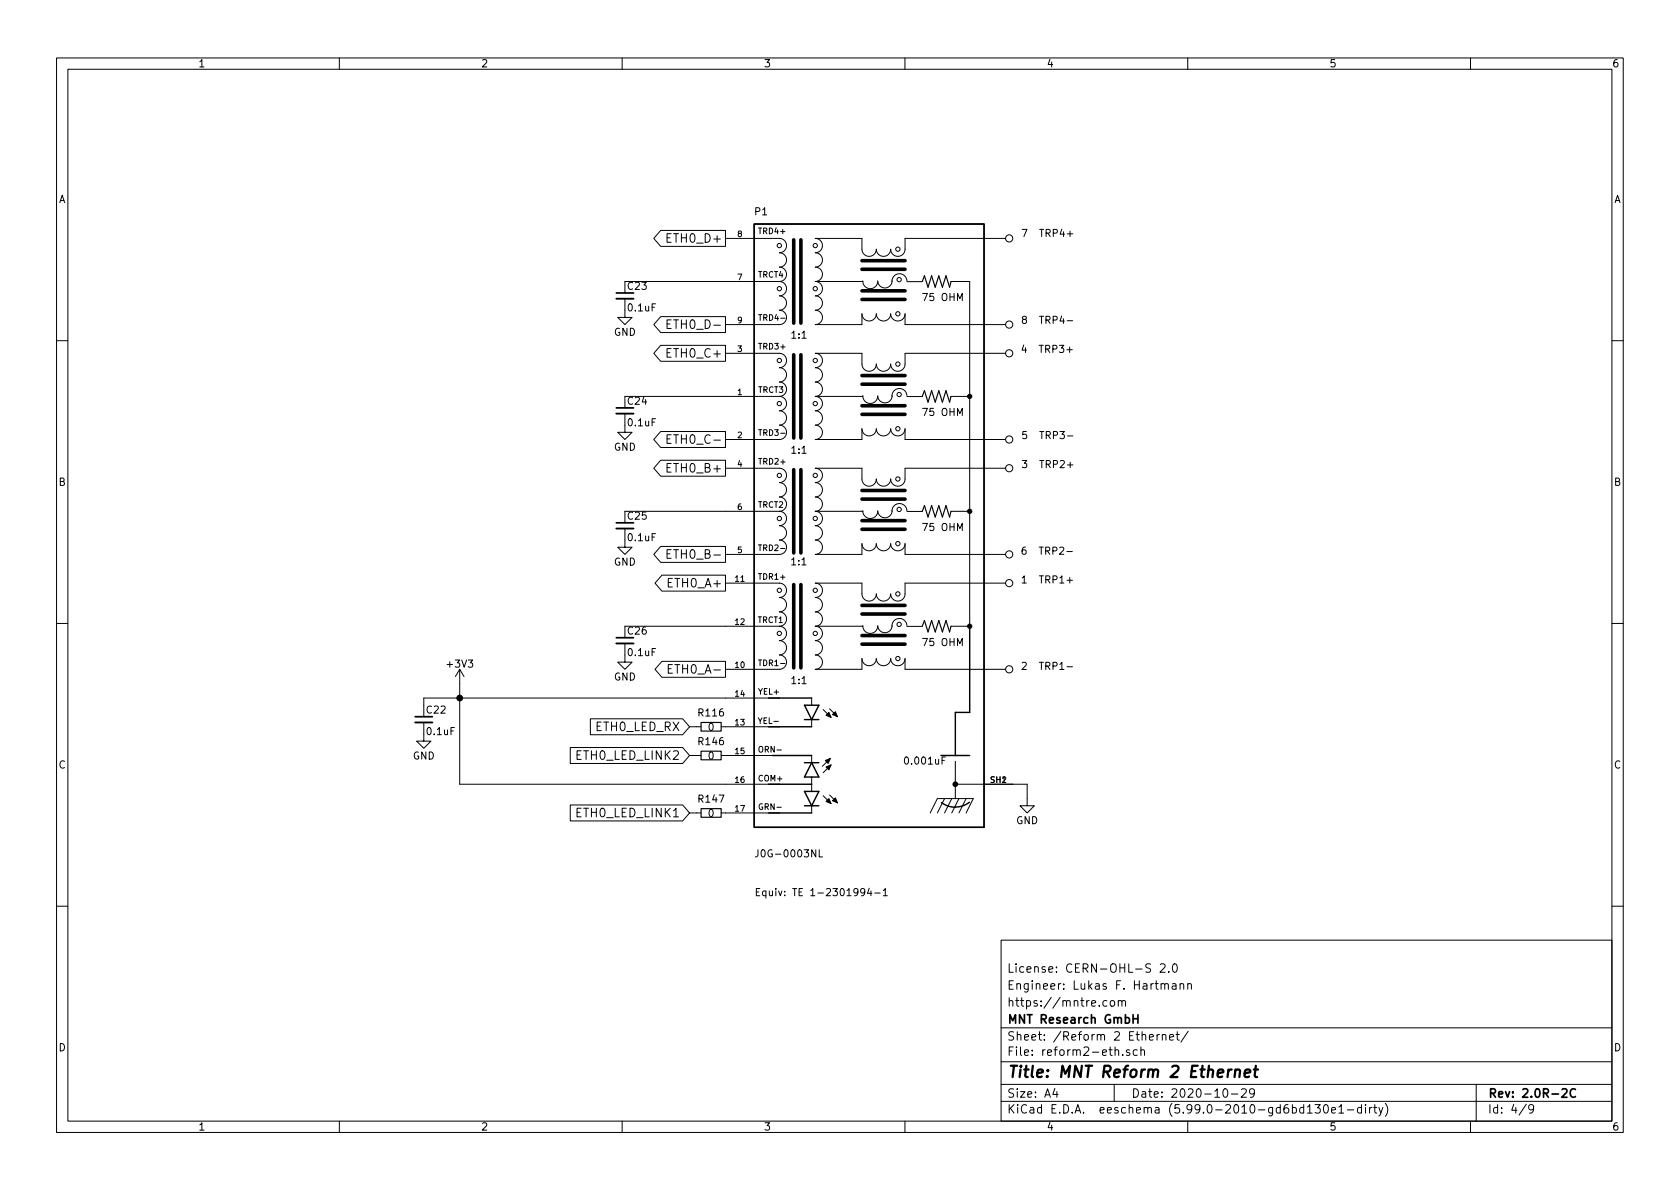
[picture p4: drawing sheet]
<svg xmlns="http://www.w3.org/2000/svg" width="297mm" height="210mm" viewBox="0 0 297 210" stroke-linecap="round" stroke-linejoin="round" font-family="sans-serif">
<g fill="none" stroke="#000" stroke-width=".18">
<path d="M10 10.2h277v190.1h-277zM12 12.2h273v186.1h-273zM60 10.2v2M110 10.2v2M160 10.2v2M210 10.2v2M260 10.2v2M110.5 52.8v3.3h1.3l-1.3 1.3-1.3-1.3h1.3M116.8 40.7h11.5v2.9h-11.5l-1.2-1.4zM116.8 56h11.5v2.8h-11.5l-1.2-1.4zM117.9 57.3h.5M118.7 56.6h-.8v1.5h.8"/>
<path d="M128.3 42.2h9.5a1.27 1.27 0 0 1 1.3 1.2 1.27 1.27 0 0 1-1.3 1.3 1.27 1.27 0 0 1 1.3 1.3 1.27 1.27 0 0 1-1.3 1.2 1.27 1.27 0 0 1 1.3 1.3 1.27 1.27 0 0 1-1.3 1.3M137.8 49.8h-27.3v2M137.8 49.8a1.27 1.27 0 0 1 1.3 1.2 1.27 1.27 0 0 1-1.3 1.3 1.27 1.27 0 0 1 1.3 1.3 1.27 1.27 0 0 1-1.3 1.3 1.27 1.27 0 0 1 1.3 1.2 1.27 1.27 0 0 1-1.3 1.3h-9.5M144.1 49.8h8.5M144.1 49.8a1.27 1.27 0 0 1 1.3 1.2 1.27 1.27 0 0 1-1.3 1.3 1.27 1.27 0 0 1 1.3 1.3 1.27 1.27 0 0 1-1.3 1.3 1.27 1.27 0 0 1 1.3 1.2 1.27 1.27 0 0 1-1.3 1.3h8.3v-1.9M152.4 55.5a1.27 1.27 0 0 0 1.3 1.3 1.27 1.27 0 0 0 1.2-1.3 1.27 1.27 0 0 0 1.3 1.3 1.27 1.27 0 0 0 1.3-1.3 1.27 1.27 0 0 0 1.2 1.3 1.27 1.27 0 0 0 1.3-1.3M152.6 49.7a1.32 1.32 0 0 0 1.2 1.3 1.32 1.32 0 0 0 1.4-1.2M155.2 49.7a1.27 1.27 0 0 0 1.3 1.2 1.27 1.27 0 0 0 1.2-1.2M160 55.5v1.9h17.8M160.3 49.7a1.32 1.32 0 0 0-1.3-1.3 1.32 1.32 0 0 0-1.3 1.4M160.4 49.8h2.7M168.1 49.8h3.3v60.9h-3.3"/>
<path d="M177.8 42.2h-17.8v1.9a1.27 1.27 0 0 1-1.3 1.2 1.27 1.27 0 0 1-1.2-1.2 1.27 1.27 0 0 1-1.3 1.2 1.27 1.27 0 0 1-1.3-1.2 1.27 1.27 0 0 1-1.2 1.2 1.27 1.27 0 0 1-1.3-1.2v-1.9h-8.3a1.27 1.27 0 0 1 1.3 1.2 1.27 1.27 0 0 1-1.3 1.3 1.27 1.27 0 0 1 1.3 1.3 1.27 1.27 0 0 1-1.3 1.2 1.27 1.27 0 0 1 1.3 1.3 1.27 1.27 0 0 1-1.3 1.3M180.7 40.6h.9l-.6 1.2M181 56.5l-.2-.3v-.1l.2-.2 .4 .1 .1 .2-.1 .2-.5 .1-.1 .2v.3l.2 .2 .4-.1 .1-.1-.1-.4-.2-.1M188.7 56.7h1M188.7 41.3h1M10 60.2h2M110.5 73.1v3.3h1.3l-1.3 1.3-1.3-1.3h1.3M116.8 61.1h11.5v2.8h-11.5l-1.2-1.4zM116.8 76.3h11.5v2.8h-11.5l-1.2-1.4zM117.9 77.6h.5M118.7 76.9h-.8v1.5h.8M128.3 62.5h9.5a1.27 1.27 0 0 1 1.3 1.2 1.27 1.27 0 0 1-1.3 1.3 1.27 1.27 0 0 1 1.3 1.3 1.27 1.27 0 0 1-1.3 1.3 1.27 1.27 0 0 1 1.3 1.2 1.27 1.27 0 0 1-1.3 1.3"/>
<path d="M137.8 70.1h-27.3v2M137.8 70.1a1.27 1.27 0 0 1 1.3 1.3 1.27 1.27 0 0 1-1.3 1.2 1.27 1.27 0 0 1 1.3 1.3 1.27 1.27 0 0 1-1.3 1.3 1.27 1.27 0 0 1 1.3 1.2 1.27 1.27 0 0 1-1.3 1.3h-9.5M144.1 70.1h8.5M144.1 70.1a1.27 1.27 0 0 1 1.3 1.3 1.27 1.27 0 0 1-1.3 1.2 1.27 1.27 0 0 1 1.3 1.3 1.27 1.27 0 0 1-1.3 1.3 1.27 1.27 0 0 1 1.3 1.2 1.27 1.27 0 0 1-1.3 1.3h8.3v-1.9a1.27 1.27 0 0 0 1.3 1.3 1.27 1.27 0 0 0 1.2-1.3 1.27 1.27 0 0 0 1.3 1.3 1.27 1.27 0 0 0 1.3-1.3 1.27 1.27 0 0 0 1.2 1.3 1.27 1.27 0 0 0 1.3-1.3v1.9h17.8M152.6 70a1.32 1.32 0 0 0 1.2 1.3 1.32 1.32 0 0 0 1.4-1.2M155.2 70a1.27 1.27 0 0 0 1.3 1.2 1.27 1.27 0 0 0 1.2-1.2M160.3 70a1.32 1.32 0 0 0-1.3-1.3 1.32 1.32 0 0 0-1.3 1.4M160.4 70.1h2.7M168.1 70.1h3.3M177.8 62.5h-17.8v1.9a1.27 1.27 0 0 1-1.3 1.3 1.27 1.27 0 0 1-1.2-1.3 1.27 1.27 0 0 1-1.3 1.3 1.27 1.27 0 0 1-1.3-1.3 1.27 1.27 0 0 1-1.2 1.3 1.27 1.27 0 0 1-1.3-1.3v-1.9h-8.3a1.27 1.27 0 0 1 1.3 1.2 1.27 1.27 0 0 1-1.3 1.3 1.27 1.27 0 0 1 1.3 1.3 1.27 1.27 0 0 1-1.3 1.3 1.27 1.27 0 0 1 1.3 1.2 1.27 1.27 0 0 1-1.3 1.3M181 61l-.3 .9h.8M181.5 76.3h-.6l-.1 .6 .2-.1h.4l.1 .2v.4l-.2 .2-.5-.2"/>
<path d="M188.6 61.8h1M188.7 77.1h1M285 60.2h2M110.5 93.5v3.3h1.3l-1.3 1.2-1.3-1.2h1.3M116.8 81.4h11.5v2.8h-11.5l-1.2-1.4zM116.8 96.6h11.5v2.8h-11.5l-1.2-1.4zM117.9 97.9h.5M118.7 97.2h-.8v1.5h.8M128.3 82.8h9.5a1.27 1.27 0 0 1 1.3 1.3 1.27 1.27 0 0 1-1.3 1.2 1.27 1.27 0 0 1 1.3 1.3 1.27 1.27 0 0 1-1.3 1.3 1.27 1.27 0 0 1 1.3 1.2 1.27 1.27 0 0 1-1.3 1.3M137.8 90.4h-27.3v2.1M137.8 90.4a1.27 1.27 0 0 1 1.3 1.3 1.27 1.27 0 0 1-1.3 1.3 1.27 1.27 0 0 1 1.3 1.2 1.27 1.27 0 0 1-1.3 1.3 1.27 1.27 0 0 1 1.3 1.3 1.27 1.27 0 0 1-1.3 1.2h-9.5M144.1 90.4h8.5"/>
<path d="M144.1 90.4a1.27 1.27 0 0 1 1.3 1.3 1.27 1.27 0 0 1-1.3 1.3 1.27 1.27 0 0 1 1.3 1.2 1.27 1.27 0 0 1-1.3 1.3 1.27 1.27 0 0 1 1.3 1.3 1.27 1.27 0 0 1-1.3 1.2h8.3v-1.9a1.27 1.27 0 0 0 1.3 1.3 1.27 1.27 0 0 0 1.2-1.3 1.27 1.27 0 0 0 1.3 1.3 1.27 1.27 0 0 0 1.3-1.3 1.27 1.27 0 0 0 1.2 1.3 1.27 1.27 0 0 0 1.3-1.3v1.9h17.8M152.6 90.3a1.32 1.32 0 0 0 1.2 1.4 1.32 1.32 0 0 0 1.4-1.3M155.2 90.3a1.27 1.27 0 0 0 1.3 1.3 1.27 1.27 0 0 0 1.2-1.3M160.3 90.3a1.32 1.32 0 0 0-1.3-1.3 1.32 1.32 0 0 0-1.3 1.4M160.4 90.4h2.7M168.1 90.4h3.3M177.8 82.8h-17.8v1.9a1.27 1.27 0 0 1-1.3 1.3 1.27 1.27 0 0 1-1.2-1.3 1.27 1.27 0 0 1-1.3 1.3 1.27 1.27 0 0 1-1.3-1.3 1.27 1.27 0 0 1-1.2 1.3 1.27 1.27 0 0 1-1.3-1.3v-1.9h-8.3a1.27 1.27 0 0 1 1.3 1.3 1.27 1.27 0 0 1-1.3 1.2 1.27 1.27 0 0 1 1.3 1.3 1.27 1.27 0 0 1-1.3 1.3 1.27 1.27 0 0 1 1.3 1.2 1.27 1.27 0 0 1-1.3 1.3M180.8 81.4h.7l-.4 .5 .4 .1v.6l-.2 .1-.5-.1M181.3 96.7l-.3 .1a.86 .86 0 0 0 0 1.2l.4-.1v-.4l-.2-.3-.4 .1-.1 .2M188.6 97.5h1M188.7 82.2h1M10 110.2h2"/>
<path d="M81.3 118.4l-.8 1.2M81.3 118.4v20.3h56.5M81.3 118.4l.7 1.2M110.5 113.8v3.3h1.3l-1.3 1.3-1.3-1.3h1.3M117 101.7h11.3v2.8h-11.3l-1.2-1.4zM117 116.9h11.3v2.9h-11.3l-1.2-1.4zM118.2 118.2h.5M118.9 117.5h-.7v1.5h.7M128.3 103.1h9.5a1.27 1.27 0 0 1 1.3 1.3 1.27 1.27 0 0 1-1.3 1.3 1.27 1.27 0 0 1 1.3 1.2 1.27 1.27 0 0 1-1.3 1.3 1.27 1.27 0 0 1 1.3 1.3 1.27 1.27 0 0 1-1.3 1.2M137.8 110.7h-27.3v2.1M137.8 110.7a1.27 1.27 0 0 1 1.3 1.3 1.27 1.27 0 0 1-1.3 1.3 1.27 1.27 0 0 1 1.3 1.2 1.27 1.27 0 0 1-1.3 1.3 1.27 1.27 0 0 1 1.3 1.3 1.27 1.27 0 0 1-1.3 1.3h-9.5M144.1 110.7h8.5"/>
<path d="M144.1 110.7a1.27 1.27 0 0 1 1.3 1.3 1.27 1.27 0 0 1-1.3 1.3 1.27 1.27 0 0 1 1.3 1.2 1.27 1.27 0 0 1-1.3 1.3 1.27 1.27 0 0 1 1.3 1.3 1.27 1.27 0 0 1-1.3 1.3h8.3v-1.9a1.27 1.27 0 0 0 1.3 1.2 1.27 1.27 0 0 0 1.2-1.2 1.27 1.27 0 0 0 1.3 1.2 1.27 1.27 0 0 0 1.3-1.2 1.27 1.27 0 0 0 1.2 1.2 1.27 1.27 0 0 0 1.3-1.2v1.9h17.8M152.6 110.6a1.32 1.32 0 0 0 1.2 1.4 1.32 1.32 0 0 0 1.4-1.2M155.2 110.6a1.27 1.27 0 0 0 1.3 1.3 1.27 1.27 0 0 0 1.2-1.3M160.3 110.6a1.32 1.32 0 0 0-1.3-1.2 1.32 1.32 0 0 0-1.3 1.4M160.4 110.8h2.7M177.8 103.1h-17.8v1.9a1.27 1.27 0 0 1-1.3 1.3 1.27 1.27 0 0 1-1.2-1.3 1.27 1.27 0 0 1-1.3 1.3 1.27 1.27 0 0 1-1.3-1.3 1.27 1.27 0 0 1-1.2 1.3 1.27 1.27 0 0 1-1.3-1.3v-1.9h-8.3a1.27 1.27 0 0 1 1.3 1.3 1.27 1.27 0 0 1-1.3 1.3 1.27 1.27 0 0 1 1.3 1.2 1.27 1.27 0 0 1-1.3 1.3 1.27 1.27 0 0 1 1.3 1.3 1.27 1.27 0 0 1-1.3 1.2M180.7 102.2l.4-.4v1.3M180.7 117.2l.5-.1 .3 .4-.8 .9h.8M180.7 103.1h.8M188.7 102.6h.9M188.7 117.9h.9M285 110.2h2"/>
<path d="M74.9 127.8v3.3h1.3l-1.3 1.2-1.2-1.2h1.2M100.8 132.2h19.9l1.2 1.4-1.2 1.4h-19.9zM104.4 127.1h16.3l1.2 1.4-1.2 1.4h-16.3zM121.9 133.6h2.1M121.9 128.5h2.1M127.5 133.6h10.3M127.5 128.5h10.3M137.8 123.4h-62.9v3.3M143.5 123.4v1.3M143.5 127.2v1.3M143.5 133.6v1.3M143.5 137.4v2.5"/>
<path d="M145.5 125.5l1.4 1.4M146.7 125.3l1.4 1.4M146.8 134.1l-1.4 1.4M146.9 135.2l-1.4 1.4M168.9 138.7h12.7v3.8h1.3l-1.3 1.3-1.3-1.3h1.3M168.9 134.6v6.6M100.8 142.3h19.9l1.2 1.5-1.2 1.4h-19.9zM121.9 143.8h2.1M127.5 143.8h10.3M134 150.3v.9a.41 .41 0 0 1-.5 .3M143.5 142.5v1.3M144.8 150.3v1.2h.6"/>
<path d="M145.5 140.7l1.4 1.4M146.7 140.6l1.4 1.4M152.9 157.7l-.2 .2h-.4l-.1-.2 .1-.5 .4-.1 .1 .1a.84 .84 0 0 1-.3 1.2h-.2M153.7 157.1l-.3 .9h.8M154 157.6v.8M154.7 157.9h.9M156.2 157.5l.3-.4v1.3M156.2 158.4h.7M164.5 143.8l1.2-2.6h6.4l-1.3 2.6M167 141.2l-1.3 2.6M168.3 141.2l-1.3 2.6M169.5 141.2l-1.2 2.6"/>
<path d="M170.8 141.2l-1.3 2.6M10 160.2h2M177 166.3h108v32h-108zM195.7 177l-.4-.1-.3 .3v.4l.1 .3h.6M196.4 177l.4-.1 .3 .3v.4l-.3 .3h-.4l-.1-.3v-.4zM197.7 177.1l.2-.2 .4 .1 .1 .9M197.7 176.9v1M198.4 177.1l.2-.2 .3 .1 .1 .9M205.1 170.6l.6-.2 .2 .2 .1 .3-.9 1h.9M205.3 174.1l.2-.2 .4 .1v.9M205.9 174.1l.2-.2 .4 .1 .1 .9M206.6 171.8v.1"/>
<path d="M207.3 174h.6v.9M207.4 170.6l.2-.2a.81 .81 0 0 1 .6 .7 .81 .81 0 0 1-.3 .8h-.1a.81 .81 0 0 1-.4-1.3zM207.9 174.3l-.5 .1a.29 .29 0 0 0-.2 .2 .29 .29 0 0 0 .2 .3h.5M208.6 174.1l.3-.2 .3 .1 .1 .9M208.6 173.9v1M210 174.1l.2-.2 .4 .1v.9M210 173.9v1M285 160.2h2M60 198.3v2M110 198.3v2M160 198.3v2M177 194.8h108"/>
<path d="M177 191.8h108M177 187.8h108M177 181.8h108M186.5 192.5l-.4 1h1M186.9 193v1M197 191.8v3M197.1 185.8l.3-.2 .3 .1 .1 .9M198.5 186.5v.1M199.7 185.7l-.3-.1-.3 .2 .1 .3 .5 .1v.4h-.6M201.1 185.7l-.5-.1-.2 .3v.4l.1 .3h.6M201.7 185.8l.2-.2 .4 .1 .1 .9M201.7 185.1v1.5"/>
<path d="M203.2 183.4l.7-.1v-.3l-.5-.1-.2 .2 .1 .8h.6M204.6 182.9v1M205 182.9l-.3 .1-.1 .2M205.5 183.1l.2-.2 .4 .1v.9M205.5 182.9v1M206.8 183.4l.7-.1-.1-.3-.4-.1-.2 .2 .1 .8h.5M207.9 182.9h.6M208.1 182.4v1.3l.4 .2M210 198.3v2M210.1 182.4l-1.3 1.9M216.4 192.6l.2-.1a.81 .81 0 0 1 .6 .7 .81 .81 0 0 1-.3 .8h-.2a.81 .81 0 0 1-.6-.6 .81 .81 0 0 1 .3-.8zM217.7 193.5h1.2"/>
<path d="M219.5 192.7l.6-.2 .2 .2 .1 .3-1 1h1M221.8 193.2l-.3 .3h-.3l-.3-.3 .2-.6 .4-.1 .2 .2a.99 .99 0 0 1-.3 1.3h-.3M231.1 196.8h.9M232.5 195.3h.9l-.5 .6 .5 .1v.7l-.3 .1h-.4l-.2-.1M234.2 195.4l.2-.1a.81 .81 0 0 1 .5 .7 .81 .81 0 0 1-.3 .8h-.1a.81 .81 0 0 1-.6-.6 .81 .81 0 0 1 .3-.8zM235.4 196.3l.7-.1v-.3l-.5-.1-.2 .2 .1 .8h.6M236.7 195.8l.4-.5v1.5M236.7 196.8h.9M238.2 196.3h1.2M240.7 195.9l-.4-.1-.3 .3v.4l.1 .3h.6M240.7 195.3v1.5M241.4 195.3v.2"/>
<path d="M241.4 195.8v1M242.1 195.8v1M242.6 195.8l-.3 .1-.2 .2M242.9 195.8h.5M243.1 195.3v1.3l.3 .2M243.8 195.8l.3 1M244.5 195.8l-.5 1.4-.2 .1M244.9 195.1a1.72 1.72 0 0 1 0 2.3M260 198.3v2M261 191.8v6.5M269.9 195.3l-1.3 1.9M271.2 196l-.3 .3h-.3l-.3-.3 .1-.6 .5-.1 .2 .2a.99 .99 0 0 1-.4 1.3h-.3"/>
<circle cx="137.8" cy="43.4" r=".38"/>
<circle cx="137.8" cy="51" r=".38"/>
<circle cx="144.1" cy="43.4" r=".38"/>
<circle cx="144.1" cy="51" r=".38"/>
<circle cx="158.8" cy="44.1" r=".38"/>
<circle cx="158.8" cy="55.5" r=".38"/>
<circle cx="159" cy="49.4" r=".38"/>
<circle cx="178.4" cy="57.4" r=".63"/>
<circle cx="178.4" cy="42.2" r=".63"/>
<circle cx="137.8" cy="71.4" r=".38"/>
<circle cx="137.8" cy="63.7" r=".38"/>
<circle cx="144.1" cy="71.4" r=".38"/>
<circle cx="144.1" cy="63.7" r=".38"/>
<circle cx="158.8" cy="75.8" r=".38"/>
<circle cx="158.8" cy="64.4" r=".38"/>
<circle cx="159" cy="69.8" r=".38"/>
<circle cx="178.4" cy="77.7" r=".63"/>
<circle cx="178.4" cy="62.5" r=".63"/>
<circle cx="137.8" cy="91.7" r=".38"/>
<circle cx="137.8" cy="84.1" r=".38"/>
<circle cx="144.1" cy="84.1" r=".38"/>
<circle cx="144.1" cy="91.7" r=".38"/>
<circle cx="158.8" cy="96.1" r=".38"/>
<circle cx="158.8" cy="84.7" r=".38"/>
<circle cx="159" cy="90.1" r=".38"/>
<circle cx="178.4" cy="82.8" r=".63"/>
<circle cx="178.4" cy="98" r=".63"/>
<circle cx="137.8" cy="112" r=".38"/>
<circle cx="137.8" cy="104.4" r=".38"/>
<circle cx="144.1" cy="112" r=".38"/>
<circle cx="144.1" cy="104.4" r=".38"/>
<circle cx="158.8" cy="105" r=".38"/>
<circle cx="158.8" cy="116.5" r=".38"/>
<circle cx="159" cy="110.4" r=".38"/>
<circle cx="178.4" cy="103.1" r=".63"/>
<circle cx="178.4" cy="118.4" r=".63"/>
</g>
<path d="M109 51.8h3M109 72.1h3M109 92.5h3M109 112.8h3M73.4 126.7h3.1M200.3 179.4v1.5M201.2 179.4v1.5M200.3 180.1h.9M276.2 192.7l.6-.2 .2 .2 .1 .3-1 1h1M278.6 192.7a.6 .6 0 0 0-.8 0 .6 .6 0 0 0-.2 .7 .56 .56 0 0 0 .3 .6 .56 .56 0 0 0 .7-.1" fill="none" stroke="#000" stroke-width=".3"/>
<path d="M217.8 189.1l-.4 .1-.2 .3M218.4 189.3a.49 .49 0 0 1 .9 .1l-.2 1.1M218.4 189.1l-.1 1.4M220.1 189.8l.9-.2v-.4l-.6-.1-.3 .3v1l.2 .1 .6-.1M221.7 189.1h.7M222 188.5l-.2 1.7 .1 .2 .4 .1" fill="none" stroke="#000" stroke-width=".4"/>
<path d="M163.1 49.8l.3-1 .7 2 .6-2 .7 2 .6-2 .6 2 .7-2 .6 2 .2-1M163.1 70.1l.3-1 .7 2 .6-2 .7 2 .6-2 .6 2 .7-2 .6 2 .2-1M163.1 90.4l.3-1 .7 2 .6-2 .7 2 .6-2 .6 2 .7-2 .6 2 .2-1M163.1 110.7l.3-1 .7 2.1 .6-2.1 .7 2.1 .6-2.1 .6 2.1 .7-2.1 .6 2.1 .2-1.1M124 132.8h3.5v1.6h-3.5zM124 127.8h3.5v1.5h-3.5zM124 143h3.5v1.5h-3.5z" fill="none" stroke="#000" stroke-width=".2"/>
<path d="M109 52.8h3M109 73.1h3M109 93.5h3M109 113.8h3M73.4 127.8h3.1" fill="none" stroke="#000" stroke-width=".33"/>
<g fill="none" stroke="#000" stroke-width=".25">
<path d="M133.3 39.6h40.7v106.7h-40.7zM171.4 110.7v15.3h-2.5v7.6M135.9 128.5h7.6M135.9 123.4h7.6M136.5 133.6h7M137.8 138.7h5.7M142.2 134.9h2.6M142.2 139.9h2.6l-1.3 2.6zM142.2 127.2h2.6M142.2 124.7h2.6l-1.3 2.5zM143.5 134.9l1.3 2.5h-2.6zM166.4 133.6h5"/>
<path d="M135.9 143.8h7.6M142.2 142.5h2.6M171.4 141.9a4 4 0 0 1-4.9 0"/>
</g>
<circle cx="168.9" cy="138.7" r=".25" fill="none" stroke="#000" stroke-width=".51"/>
<g fill="#000" stroke="#000" stroke-width=".18">
<path d="M145.9 134.5l.9-.4-.4 .9zM146 135.6l.9-.4-.3 .9zM146 126.5l.6-.5 .3 .9zM147.2 126.4l.5-.5 .4 .8zM146 141.7l.6-.5 .3 .9zM147.2 141.6l.5-.5 .4 .9z"/>
<circle cx="171.5" cy="70.1" r=".38"/>
<circle cx="171.5" cy="90.4" r=".38"/>
<circle cx="171.5" cy="110.7" r=".38"/>
<circle cx="81.3" cy="123.4" r=".51"/>
</g>
<g fill="none" stroke="#000" stroke-width=".63">
<path d="M140.3 42.4v14.7M141.6 42.4v14.7M152.4 53h7.6M152.4 51.4h7.6M152.4 47.6h7.6M152.4 46.1h7.6M140.3 62.7v14.8M141.6 62.7v14.8M152.4 73.3h7.6M152.4 71.7h7.6M152.4 67.9h7.6M152.4 66.4h7.6"/>
<path d="M140.3 83.1v14.7M141.6 83.1v14.7M152.4 93.6h7.6M152.4 92.1h7.6M152.4 88.3h7.6M152.4 86.7h7.6M140.3 103.4v14.7M141.6 103.4v14.7M152.4 113.9h7.6M152.4 112.4h7.6M152.4 108.6h7.6M152.4 107.1h7.6"/>
</g>
<text font-size="2.8" x="178" y="190.6">Title: MNT Reform 2 Ethernet</text>
<g font-size="2.1">
<text x="118.4" y="42.9">ETH0_D+</text>
<text x="119" y="58.2">ETH0_D-</text>
<text x="118.4" y="63.2">ETH0_C+</text>
<text x="118.4" y="83.6">ETH0_B+</text>
<text x="119" y="78.5">ETH0_C-</text>
<text x="119" y="98.8">ETH0_B-</text>
<text x="118.4" y="103.9">ETH0_A+</text>
<text x="119" y="119.1">ETH0_A-</text>
<text x="105.3" y="129.3">ETH0_LED_RX</text>
<text x="102.2" y="134.4">ETH0_LED_LINK2</text>
<text x="102.2" y="144.5">ETH0_LED_LINK1</text>
<text x="178" y="172">License: CERN-OHL-S 2.0</text>
<text x="178" y="178">https://mntre.com</text>
<text x="178" y="175">Engineer: Lukas F. Hartmann</text>
<text x="178" y="184">Sheet: /Reform 2 Ethernet/</text>
<text x="178" y="181">MNT Research GmbH</text>
<text x="178" y="186.7">File: reform2-eth.sch</text>
<text x="178" y="196.9">KiCad E.D.A. eeschema (5.99.0-2010-gd6bd130e1-dirty)</text>
<text x="178" y="194.1">Size: A4</text>
<text x="200" y="194.1">Date: 2020-10-29</text>
<text x="263" y="194.1">Rev: 2.0R-2C</text>
<text x="263" y="196.9">Id: 4/9</text>
</g>
<g font-size="1.8">
<text x="35" y="11.9">1</text>
<text x="85" y="11.9">2</text>
<text x="135" y="11.9">3</text>
<text x="185" y="11.9">4</text>
<text x="235" y="11.9">5</text>
<text x="285" y="11.9">6</text>
<text x="10.3" y="35.9">A</text>
<text x="285.3" y="35.9">A</text>
<text x="133.5" y="38.1">P1</text>
<text x="181.5" y="41.9">7 TRP4+</text>
<text x="111" y="51.2">C23</text>
<text x="163.4" y="53.2">75 OHM</text>
<text x="108.5" y="59.4">GND</text>
<text x="111.1" y="55.1">0.1uF</text>
<text x="140" y="59.9">1:1</text>
<text x="181.7" y="57.3">8 TRP4-</text>
<text x="181.4" y="62.4">4 TRP3+</text>
<text x="111" y="71.6">C24</text>
<text x="111.1" y="75.4">0.1uF</text>
<text x="163.4" y="73.5">75 OHM</text>
<text x="181.8" y="77.6">5 TRP3-</text>
<text x="108.5" y="79.7">GND</text>
<text x="140" y="80.2">1:1</text>
<text x="181.5" y="82.8">3 TRP2+</text>
<text x="10.3" y="85.9">B</text>
<text x="285.3" y="85.9">B</text>
<text x="111" y="91.9">C25</text>
<text x="111.1" y="95.7">0.1uF</text>
<text x="163.4" y="93.9">75 OHM</text>
<text x="108.5" y="100">GND</text>
<text x="140" y="100">1:1</text>
<text x="181.6" y="98.1">6 TRP2-</text>
<text x="181.5" y="103.2">1 TRP1+</text>
<text x="111" y="112.2">C26</text>
<text x="79.2" y="118">+3V3</text>
<text x="111.1" y="116">0.1uF</text>
<text x="163.4" y="114.2">75 OHM</text>
<text x="181.7" y="118.4">2 TRP1-</text>
<text x="108.5" y="120.3">GND</text>
<text x="140" y="121">1:1</text>
<text x="75.5" y="126.2">C22</text>
<text x="75.6" y="130">0.1uF</text>
<text x="123.6" y="131.8">R146</text>
<text x="123.6" y="126.7">R116</text>
<text x="125.2" y="129.2">0</text>
<text x="10.3" y="135.9">C</text>
<text x="73" y="134.3">GND</text>
<text x="125.2" y="134.3">0</text>
<text x="160.2" y="135.2">0.001uF</text>
<text x="285.3" y="135.9">C</text>
<text x="123.6" y="141.9">R147</text>
<text x="125.2" y="144.5">0</text>
<text x="179.6" y="145.7">GND</text>
<text x="134.3" y="151.6">J0G-0003NL</text>
<text x="133.3" y="158.5">Equiv: TE 1-2301994-1</text>
<text x="10.3" y="185.9">D</text>
<text x="285.3" y="185.9">D</text>
<text x="35" y="199.9">1</text>
<text x="85" y="199.9">2</text>
<text x="135" y="199.9">3</text>
<text x="185" y="199.9">4</text>
<text x="235" y="199.9">5</text>
<text x="285" y="199.9">6</text>
</g>
<g font-size="1.4">
<text x="130.4" y="41.9">8</text>
<text x="134.3" y="41.4">TRD4+</text>
<text x="130.4" y="49.5">7</text>
<text x="134" y="49.1">TRCT4</text>
<text x="130.4" y="57.1">9</text>
<text x="134.5" y="56.7">TRD4-</text>
<text x="130.4" y="62.2">3</text>
<text x="134.3" y="61.8">TRD3+</text>
<text x="130.4" y="69.8">1</text>
<text x="134" y="69.5">TRCT3</text>
<text x="130.4" y="77.5">2</text>
<text x="134.5" y="77">TRD3-</text>
<text x="130.4" y="82.5">4</text>
<text x="134.3" y="82.1">TRD2+</text>
<text x="134" y="89.8">TRCT2</text>
<text x="130.4" y="90.2">6</text>
<text x="130.4" y="97.8">5</text>
<text x="134.4" y="97.4">TRD2-</text>
<text x="130" y="102.9">11</text>
<text x="134.3" y="102.5">TDR1+</text>
<text x="130" y="110.5">12</text>
<text x="134" y="110.1">TRCT1</text>
<text x="130" y="118.1">10</text>
<text x="134.4" y="117.8">TDR1-</text>
<text x="130" y="123.2">14</text>
<text x="134.2" y="122.8">YEL+</text>
<text x="130" y="128.3">13</text>
<text x="134.3" y="128">YEL-</text>
<text x="130" y="133.3">15</text>
<text x="134.4" y="133.1">ORN-</text>
<text x="130" y="138.4">16</text>
<text x="130" y="143.5">17</text>
<text x="134.2" y="138.2">COM+</text>
<text x="134.4" y="143.2">GRN-</text>
<text x="175.2" y="138.4">SH1</text>
<text x="177.1" y="138.4">2</text>
</g>
</svg>
